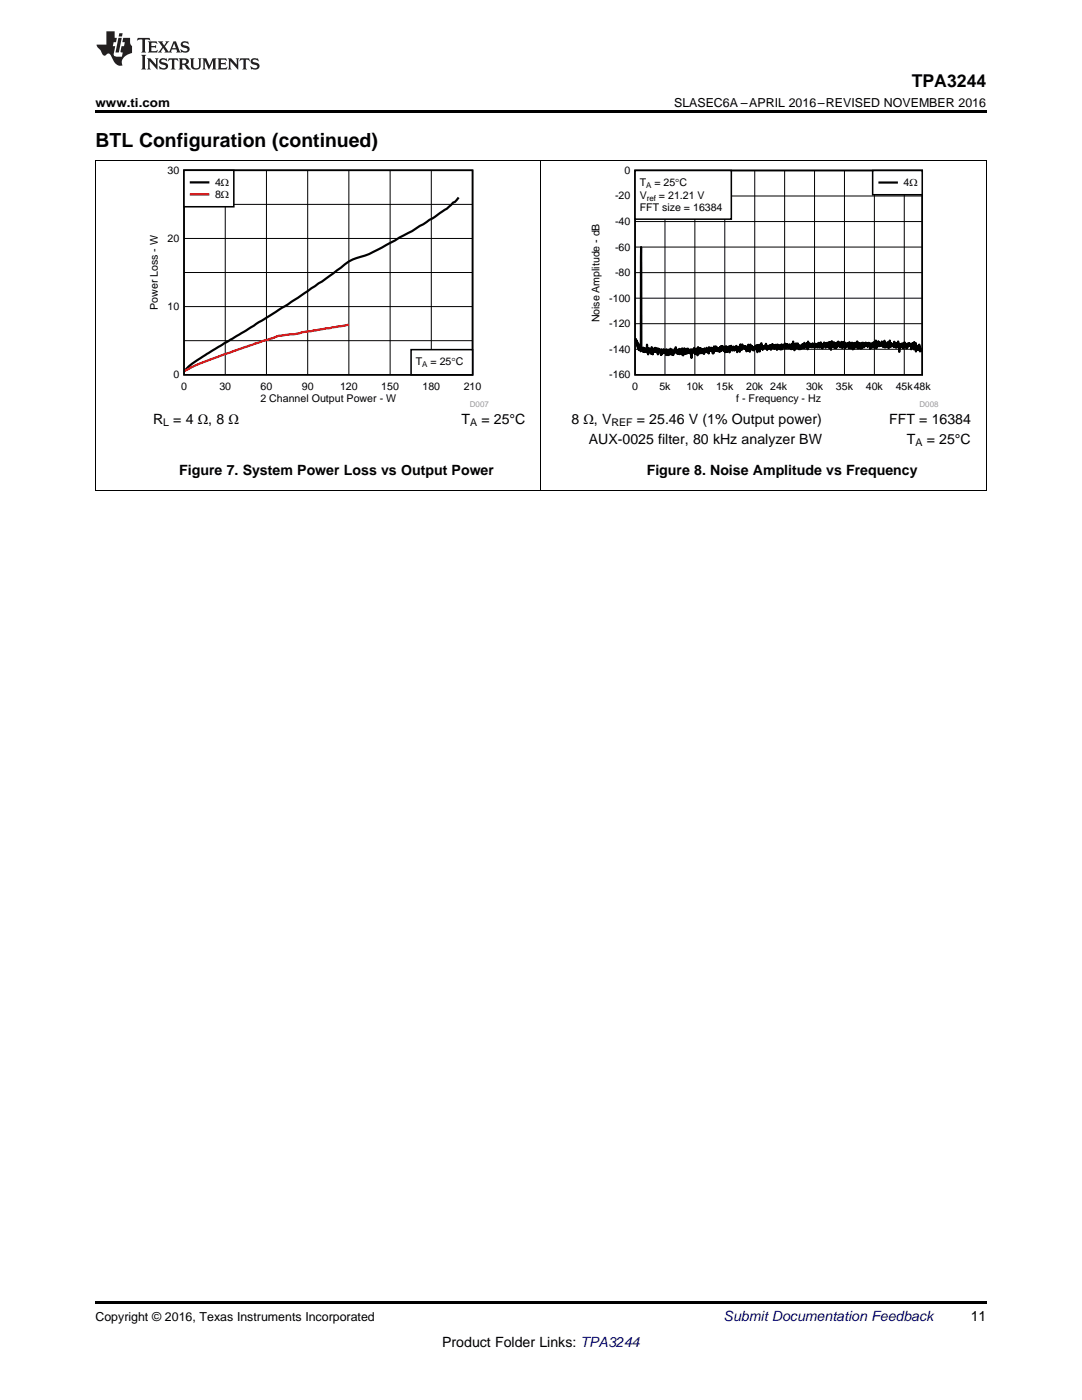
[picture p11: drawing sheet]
<svg xmlns="http://www.w3.org/2000/svg" width="216mm" height="279mm" viewBox="0 0 216 279" stroke-linecap="round" stroke-linejoin="round" font-family="sans-serif">
<path d="M19 97.9h.2zM196.7 97.9h.1zM19 259.7h177.8v.5h-177.8z" fill="#000"/>
<path d="M19.1 32.1v65.8M107.9 32.1v65.8M196.8 32.1v65.8M19 97.8h177.8" fill="none" stroke="#000" stroke-width=".2"/>
<path d="M29.5 33.2h68v48.1h-68z" fill-rule="evenodd" fill="#fff"/>
<path d="M36.7 34h57.6v40.8h-57.6z" fill="none" stroke="#000" stroke-width=".31"/>
<path d="M44.9 34v40.8M53.2 34v40.8M61.4 34v40.8M69.6 34v40.8M77.8 34v40.8M86.1 34v40.8M36.7 54.4h57.6M36.7 47.6h57.6M36.7 40.8h57.6M36.7 68h57.6M36.7 61.2h57.6" fill="none" stroke="#000" stroke-width=".2"/>
<path d="M91.5 39.4a22.4 22.4 0 0 1-4.7 3.9 142.6 142.6 0 0 1-14 7.7l-.8 .2a8.1 8.1 0 0 0-4 2.2l-3.7 2.8-6.8 4.5-18.3 11.3-1.4 1-.9 .9" fill="none" stroke="#000" stroke-width=".44"/>
<path d="M69.5 64.8l-3.7 .7-5.6 .8-1.4 .4-1.4 .1a12.4 12.4 0 0 0-4.3 1.1l-11.1 3.8-2.7 1.1-2.4 1.2" fill="none" stroke="#f00" stroke-width=".44"/>
<path d="M82 69.8h12.3v5h-12.3z" fill-rule="evenodd" fill="#fff"/>
<path d="M82 69.8h12.3v5h-12.3z" fill="none" stroke="#000" stroke-width=".31"/>
<path d="M36.7 34h10v7.3h-10z" fill-rule="evenodd" fill="#fff"/>
<path d="M36.7 34h10v7.3h-10z" fill="none" stroke="#000" stroke-width=".31"/>
<path d="M38.1 36.4h3.5" fill="none" stroke="#000" stroke-width=".44"/>
<path d="M38.1 38.8h3.5" fill="none" stroke="#f00" stroke-width=".44"/>
<path d="M117.6 33.2h69.6v48.1h-69.6z" fill-rule="evenodd" fill="#fff"/>
<path d="M126.7 34h57.3v40.8h-57.3z" fill="none" stroke="#000" stroke-width=".31"/>
<g fill="none" stroke="#000" stroke-width=".2">
<path d="M126.7 39.1h57.3M132.7 34v40.8M138.7 34v40.8M144.6 34v40.8M150.6 34v40.8M156.6 34v40.8M162.5 34v40.8M168.5 34v40.8M174.5 34v40.8M180.4 34v40.8M126.7 59.5h57.3M126.7 54.4h57.3"/>
<path d="M126.7 49.3h57.3M126.7 44.2h57.3M126.7 69.7h57.3M126.7 64.6h57.3"/>
</g>
<path d="M126.9 68v-.3l.2 1 .1-.4v1l.1-.5 .2 1.1v-1.2l.3 1v-.3v.7l.1-20.8 .1 20.4 .1 .2v-.4l.1 .2 .1-.3v.8l.1-.8 .2 .9v-.9l.2 .8 .1-.5 .1 .5 .1-1.4 .1 1.4v.3l.1-.8v1l.2-1.3 .1 .9v-.5l.1 .5 .1-.6v.8l.1-.7 .1 .8v-1.3l.2 1.4 .1-.9 .1 .4 .1-.4v.5l.1-.8v.7l.1-.8 .1 .7v-.4l.1 .5v-.7l.2 .9 .1-.9v.7v-.5l.1 1 .1-1.1v.8l.1-.7v.4l.1-.3 .1 .5 .1-.4v.4v-.3l.1 .8 .1-1.1v1.1v-.8l.2 .6 .1-.8v.4l.1-.5 .1 .7 .1-.4 .1 .4v-.5v.6l.2-.6v1l.1-1.2 .1 .7 .1-.4v.3l.1-.2v.8l.2-1.1v.9l.1-.8 .1 .8 .1-1.1 .1 .8 .1-.6 .2 1 .1-.8v.9l.2-1 .1 .5 .3-1.1 .2 1.3 .1-.8 .2 .8 .1-1 .1 1.1 .2-1 .2 1 .1-1.2 .1 .8 .1-.4v1l.2-.9v.5v-1l.2 1.1 .1-.7v.7l.1-.8v.5l.2-.7v.9l.1-.7v.7l.1-.9 .1 .8 .2-.5v.6v-.6l.1 .4 .1-.6 .1 .6v-.4l.1 1.6v-1.7l.1 .6v-.6l.1 .5 .1-.6 .1 .6 .1-.9 .1 .9v-.4v.7l.1-.8 .1 .8v-.7l.1 .6 .1-.9v1l.1-1.1 .1 1.4 .1-1.6 .1 1.3v-1.2l.1 .7 .1-.5v.9v-.6v.4l.2-.8 .1 1v-.8l.1 .5 .1-.6v.4l.1-.3v.8v-.7l.2 .5v-.7l.1 1 .1-1.1v.6l.1-.3 .2 .5 .1-.9 .2 .9v-.6l.1 .4 .1-.6v1l.1-1.2 .2 .7v-.5v.4l.2-.5 .1 .7v-.5l.2 .9 .1-1.1 .1 1.1 .1-1.4 .1 .9 .1-.7 .1 .7v-.9l.2 .9 .1-.7 .1 .7v-.5l.1 .6 .1-.6 .1 .7 .2-.7v.7v-1l.1 .8v-.9l.1 .9 .1-.9 .1 .8 .1-.8 .1 .8 .2-.3v.5l.1-.8 .1 1 .1-1.2 .1 1.1v-1.1l.2 1.2 .1-.9v.6v-.5l.1 .4 .1-.7v.8l.1-.8 .1 1.1 .1-1.2 .1 .7 .1-.8 .1 .9v-.5l.1 .5 .2-.6v.6l.1-.7 .1 .5v-.5l.1 .8 .1-.6 .1 .5 .1-.8v.6v-.7l.2 1.3 .1-.9 .1 .6 .1-.8 .1 .8 .1-.4v.6l.1-1.5 .3 1.2 .1-1.2 .1 .8 .1-.4v.4l.2-.3 .1 .3v-.3v.4l.1-.5v.4l.1-.3 .2 .9v-1l.1 .8 .1-.5v.7l.1-1.3 .3 1.2v-.5v.7l.1-1.4 .1 .9 .2-.7 .1 .5 .1-.3v.7l.1-.4 .1 .2v-.3l.1 .6v-.7l.1 .5v-.6l.1 .4 .1-.6 .2 .6v-.7l.1 1.4 .2-1.5v.9l.1-.6 .2 1.1v-1v.2l.1-.5 .1 .5v-.7l.1 .9v-1.1l.3 1.3 .1-.7v.5l.1-.4v.3l.1-.3 .1 .3 .1-.5v.4v-.4l.1 .5v-.9l.3 1.3v-.9l.1 .4 .1-.4v.5l.1-.4v.4l.1-.5v.5l.2-.5v.4v-.5l.1 .9 .1-.9 .1 .4 .1-.6v.8l.1-.8v.5l.1-.3 .1 .2v-.2l.1 .7v-.6l.1 .5 .1-.7 .1 .5v-.5l.2 1 .1-1 .2 .4v-.3l.2 .8 .1-.8 .1 .9 .2-1.1 .1 1v-.7l.1 .5 .1-.7v.6l.2-.7 .1 .7 .1-.6v.5l.1-.7v.7l.1-.7v.9l.2-.8 .1 .6v-.6l.1 .7 .2-.4v.5l.1-.8 .1 .4 .1-.2 .1 .6v-.6l.1 .8 .1-1.1 .1 1 .2-1.4v1.5l.1-1 .1 1.2 .1-1v.4l.1-.6 .1 .7v-.9l.1 .9 .1-.6v.6l.1-.5v.3l.1-.7 .1 1v-.7l.1 .9 .1-.8 .1 .8 .1-.6v.1v-.3l.1 .7 .1-.5 .1 .2 .1-.6 .1 .8v-.8l.2 .7 .1-1 .1 1.1 .1-.9 .1 .4 .1-.3 .1 .4v-.6l.1 .8v-.8l.1 1.2v-1.5l.1 1v-.8l.1 .9 .3-.7v.5v-.1l.1 .2 .1-.5 .1 .6v-.2l.1 .2 .1-.8v.7l.1-.4v.4l.1 .1 .1-.1v.2l.1-.3v.3v-.8l.2 .6 .2-.5 .1 .7v-.8l.1 .7 .2-.9 .1 .9v-.5l.1 .5 .2-1v.8v-.2l.1 .4v-.4l.1 .3 .1-.3v.6v-.8l.1 .6 .2-1 .1 .7v-.3l.1 .3 .1-.3v.7l.1-.9v.8l.1-.9 .2 .8 .1-.3 .1 .3v-.9v1l.2-.5v.7l.1-1.2 .2 1.5 .2-1.7v1.2l.1-.6v.4l.1-.6v.4l.2-.6 .1 1.1 .1-.6v.6l.2-1v1.1l.1-.9v.6l.1-.8v.8l.3-1v.9l.1-.8 .1 .7v-.5v.7l.1-.7v.7v-.3l.1 .3 .1-.5 .1 .6v-1.1l.2 1.3v-.9l.1 .7 .1-1.1 .1 .9 .1-.6 .1 1v-1.1l.2 1v-.7l.1 .5 .1-.5v.4l.1-.6 .1 .4v-.4l.2 1 .1-1.2v1.1l.1-.7 .1 .8 .1-1v.8l.1-.4 .1 .6v-1.1l.1 .7 .1-.5v1.1l.1-1.1 .1 1 .1-1.1 .1 .6v-.7l.1 .6v-.4l.1 .3v-.2v.7l.1-.9v-.2l.1 .7v-.9l.2 .9v-.5v1.1l.1-1.2 .2 1 .1-.9 .1 1.1 .1-.7 .2 .6v-1.1l.2 .9v-.9l.1 .9 .1-.8v.8l.1-.8 .1 .5 .1-.5v.4l.1-.5 .1 .5 .1-.2 .1 .4v-.6l.1 .7v-.6l.1 .4 .1-.6 .1 .6v-.5l.1 1.1 .1-1.1 .1 .8v-.5l.1 .6 .1-.9 .2 .8 .1-1 .2 1.1 .3-1.4 .1 1.5 .1-1.1v.4l.1-.4 .1 .7 .1-1 .1 1v-.7l.1 .7 .2-.6 .1 .3 .1-.3v.4v-.8l.1 .9 .1-.5v.6l.1-.4v.6l.1-.6 .1 .4 .1-1.1 .1 1.4 .1-.6v.4l.2-.5v.5l.2-.9 .1 1.1 .2-.8 .1 .8v-1.4l.2 1v-.5l.1 .6 .1-.6v.6l.1-.4v.3l.1-.3 .2 .5v-.7l.1 .7v-1l.2 1.1 .1-.8v.6l.1-.6v.9v-1l.1 .8 .2-.6 .1 .7v-1.2l.1 1.1 .1-.5v1.5l.1-1.5 .1 .7v-.5v.1l.1-.3v.6l.1-.7 .1 .6 .1-.7 .2 1 .3-1.2 .1 1v-.3l.2-.2v.2v-.2l.1 .7v-.8l.1 .8 .2-1 .1 .5 .2-.5 .2 .7v-.5l.1 1v-.8l.1 .2 .1-.5v.8l.2-.9v.8l.2-.7v1.1v-1.5l.1 1.3 .2-1 .1 1.7v-1.2v.2l.1-.2v.8l.2-.5v.6l.1-.9 .2 .5v-.7l.2 1.3 .1-.7 .1 .7 .1-.6" fill="none" stroke="#000" stroke-width=".43"/>
<path d="M126.7 34h19.2v9.7h-19.2z" fill-rule="evenodd" fill="#fff"/>
<path d="M126.7 34h19.2v9.7h-19.2z" fill="none" stroke="#000" stroke-width=".31"/>
<path d="M174.1 34h9.9v4.9h-9.9z" fill-rule="evenodd" fill="#fff"/>
<path d="M174.1 34h9.9v4.9h-9.9z" fill="none" stroke="#000" stroke-width=".31"/>
<path d="M175.5 36.4h3.4" fill="none" stroke="#000" stroke-width=".43"/>
<path d="M19 32h177.8" fill="none" stroke="#000" stroke-width=".2"/>
<path d="M19 22h177.8v.5h-177.8z" fill="#000"/>
<g fill="#231f20">
<path d="M27.5 7.6l-.1 .5 .4-.2h.6v.1v2.1l-.2 .4h1l-.3-.4v-2.1l.1-.1h.5l.5 .2-.2-.5zM29.5 8.3l.2 .3v1.5l-.2 .4h1.8l.2-.6a1.04 1.04 0 0 1-1.3 .2v-.7h.6l.3 .2v-.6l-.3 .2h-.6v-.6l.8-.1 .4 .3-.2-.5zM31.5 8.3l.9 1.1-.9 1.1h.8l-.2-.2 .5-.7 .4 .7-.2 .2h1.5l-.1-.2 .1-.4h.9l.1 .4-.2 .2h1l-.3-.3-.7-1.9h-.5l-.9 2-.8-1 .9-1h-.8l.1 .3-.3 .5-.4-.6 .2-.2zM34.7 8.6l.4 1h-.7zM36.3 8.4a.63 .63 0 0 0-.2 .7 .63 .63 0 0 0 .6 .4l.6 .2 .1 .2a.75 .75 0 0 1-.7 .4 .75 .75 0 0 1-.6-.5l.1 .7 .1-.1a1.11 1.11 0 0 0 1.5-.6 1.13 1.13 0 0 0-1.2-.8l-.1-.4a1.04 1.04 0 0 1 1.2 .2l-.2-.5-.1 .1-.5-.2zM28.2 10.9l.2 .4v2.2l-.2 .4h1l-.3-.4v-2.2l.3-.4zM29.3 11.6l.3 .4v1.5l-.3 .4h.8l-.2-.4v-1.3l1.5 1.7v-1.9l.2-.4h-.7l.2 .4v.9l-1.1-1.3zM32 11.8a.62 .62 0 0 0-.2 .7 .62 .62 0 0 0 .6 .4l.6 .1 .1 .3a.76 .76 0 0 1-.7 .3 .76 .76 0 0 1-.6-.4l.1 .7 .1-.1a1.11 1.11 0 0 0 1.5-.6 1.13 1.13 0 0 0-1.2-.8l-.1-.4a1.04 1.04 0 0 1 1.2 .2l-.2-.6-.1 .1-.5-.1zM33.7 11.6l-.2 .6a.61 .61 0 0 1 .8-.3v1.6l-.2 .4h.9l-.2-.4v-1.6a.63 .63 0 0 1 .8 .3l-.2-.6zM35.6 11.6l.3 .4v1.5l-.3 .4h1l-.2-.2v-.8l.5 .2a.76 .76 0 0 0 1.2 .7l-1-1a.58 .58 0 0 0 .6-.5 .58 .58 0 0 0-.5-.6zM36.4 11.9h.1a.45 .45 0 0 1 .5 .1 .45 .45 0 0 1 .1 .5l-.7 .2zM37.9 11.6l.2 .2a2.17 2.17 0 0 0 .3 1.9 .99 .99 0 0 0 1.6-.6v-1.1l.2-.4h-.7l.2 .2a1.92 1.92 0 0 1-.2 1.8 .6 .6 0 0 1-.9-.5v-1.1l.2-.4zM40.4 11.6l.2 .4v1.5l-.2 .4h.7l-.2-.4v-1.4l.8 1.8 .8-1.8v1.4l-.2 .4h.9l-.2-.4v-1.5l.2-.4h-.8l-.6 1.5-.6-1.5zM43.4 11.6l.2 .4v1.5l-.2 .4h1.8l.2-.6a1.04 1.04 0 0 1-1.3 .1v-.6h.5l.4 .2v-.6l-.4 .2h-.5v-.7h.8l.3 .3-.1-.6zM45.5 11.6l.2 .4v1.5l-.2 .4h.7l-.2-.4v-1.3l1.5 1.7v-1.9l.2-.4h-.7l.2 .4v.9l-1.1-1.3zM47.9 11.6l-.1 .6a.61 .61 0 0 1 .8-.3v1.6l-.3 .4h1l-.3-.4 .1-1.6a.63 .63 0 0 1 .7 .3l-.1-.6zM50.2 11.8a.62 .62 0 0 0-.2 .7 .62 .62 0 0 0 .6 .4l.6 .1 .2 .3a.76 .76 0 0 1-.8 .3 .76 .76 0 0 1-.6-.4l.1 .7 .2-.1a1.11 1.11 0 0 0 1.5-.6 1.13 1.13 0 0 0-1.3-.8l-.1-.4a1.04 1.04 0 0 1 1.2 .2l-.1-.6-.2 .1-.5-.1z"/>
<path d="M21.2 6.3v2.6h-1.9l.1 .4 .7 .9a.91 .91 0 0 0 1 .8 .56 .56 0 0 1 .5-.3 .56 .56 0 0 1 .5 .3l.4 .8a1.53 1.53 0 0 0 1.9 1.2 1.54 1.54 0 0 1 1-2.1l.9-.3v-1.4a1.52 1.52 0 0 1-.3-1.6h-1.4l-.2 .8h.5l-.2 .8h-.4l-.2 1v.2l.4 .1-.2 .8a1.93 1.93 0 0 1-1.6-.3l.3-1.8h-.5l.2-.8h.4l.2-.8h-.4v-1.3zM23.6 7.6l-.6 2.9h.7l.6-2.9zM23.8 6.6l-.1 .7h.6l.2-.7z"/>
</g>
<text font-size="3.9" x="19" y="29.3">BTL Configuration (continued)</text>
<text font-size="3.5" x="181.9" y="17.3">TPA3244</text>
<g font-size="2.8">
<text x="30.6" y="84.5">R</text>
<text x="34.6" y="84.5">= 4 Ω, 8 Ω</text>
<text x="92.1" y="84.5">T</text>
<text x="96.1" y="84.5">= 25°C</text>
<text x="114" y="84.5">8 Ω, V</text>
<text x="117.5" y="88.5">AUX-0025 filter, 80 kHz analyzer BW</text>
<text x="127.1" y="84.5">= 25.46 V (1% Output power)</text>
<text x="177.4" y="84.5">FFT = 16384</text>
<text x="181" y="88.5">T</text>
<text x="184.9" y="88.5">= 25°C</text>
<text x="35.8" y="94.9">Figure 7. System Power Loss vs Output Power</text>
<text x="129" y="94.9">Figure 8. Noise Amplitude vs Frequency</text>
<text x="193.7" y="263.6">11</text>
<text x="88.2" y="268.9">Product Folder Links: TPA3244</text>
</g>
<text font-size="2.8" fill="#0000c8" x="144.4" y="263.6">Submit Documentation Feedback</text>
<g font-size="2.5">
<text x="19" y="21.4">www.ti.com</text>
<text x="134.5" y="21.4">SLASEC6A –APRIL 2016–REVISED NOVEMBER 2016</text>
<text x="19" y="263.6">Copyright © 2016, Texas Instruments Incorporated</text>
</g>
<g font-size="2.1">
<text x="33.4" y="34.7">30</text>
<text x="124.6" y="34.7">0</text>
<text x="42.9" y="37.2">4:</text>
<text x="42.9" y="39.6">8:</text>
<text x="122.7" y="39.8">-20</text>
<text x="127.6" y="37.1">T</text>
<text x="127.6" y="39.7">V</text>
<text x="130.6" y="37.1">= 25qC</text>
<text x="131.5" y="39.7">= 21.21 V</text>
<text x="180.3" y="37.2">4:</text>
<text x="122.7" y="44.9">-40</text>
<text x="127.6" y="42.1">FFT size = 16384</text>
<text x="33.4" y="48.3">20</text>
<text x="122.7" y="50">-60</text>
<text x="122.7" y="55.1">-80</text>
<text x="31.5" y="61.8" transform="rotate(-90 31.5 61.8)">Power Loss - W</text>
<text x="33.4" y="61.9">10</text>
<text x="119.6" y="64.3" transform="rotate(-90 119.6 64.3)">Noise Amplitude - dB</text>
<text x="121.6" y="65.3">-120</text>
<text x="121.6" y="60.2">-100</text>
<text x="121.6" y="70.4">-140</text>
<text x="34.6" y="75.5">0</text>
<text x="36.1" y="77.9">0</text>
<text x="43.8" y="77.9">30</text>
<text x="52" y="77.9">60</text>
<text x="60.2" y="77.9">90</text>
<text x="67.8" y="77.9">120</text>
<text x="76.1" y="77.9">150</text>
<text x="83" y="72.9">T</text>
<text x="84.3" y="77.9">180</text>
<text x="85.9" y="72.9">= 25qC</text>
<text x="92.5" y="77.9">210</text>
<text x="121.6" y="75.5">-160</text>
<text x="126.1" y="77.9">0</text>
<text x="131.6" y="77.9">5k</text>
<text x="136.9" y="77.9">10k</text>
<text x="142.9" y="77.9">15k</text>
<text x="148.9" y="77.9">20k 24k</text>
<text x="160.8" y="77.9">30k</text>
<text x="166.8" y="77.9">35k</text>
<text x="172.8" y="77.9">40k</text>
<text x="178.7" y="77.9">45k48k</text>
<text x="52" y="80.3">2 Channel Output Power - W</text>
<text x="146.9" y="80.3">f - Frequency - Hz</text>
<text x="32.6" y="85.1">L</text>
<text x="93.8" y="85.1">A</text>
<text x="122" y="85.1">REF</text>
<text x="182.7" y="89.1">A</text>
</g>
<g font-size="1.6">
<text x="128.9" y="37.5">A</text>
<text x="129.1" y="40.1">ref</text>
<text x="84.2" y="73.2">A</text>
</g>
<g font-size="1.6" fill="#999">
<text x="93.8" y="81.2">D007</text>
<text x="183.5" y="81.2">D008</text>
</g>
</svg>
